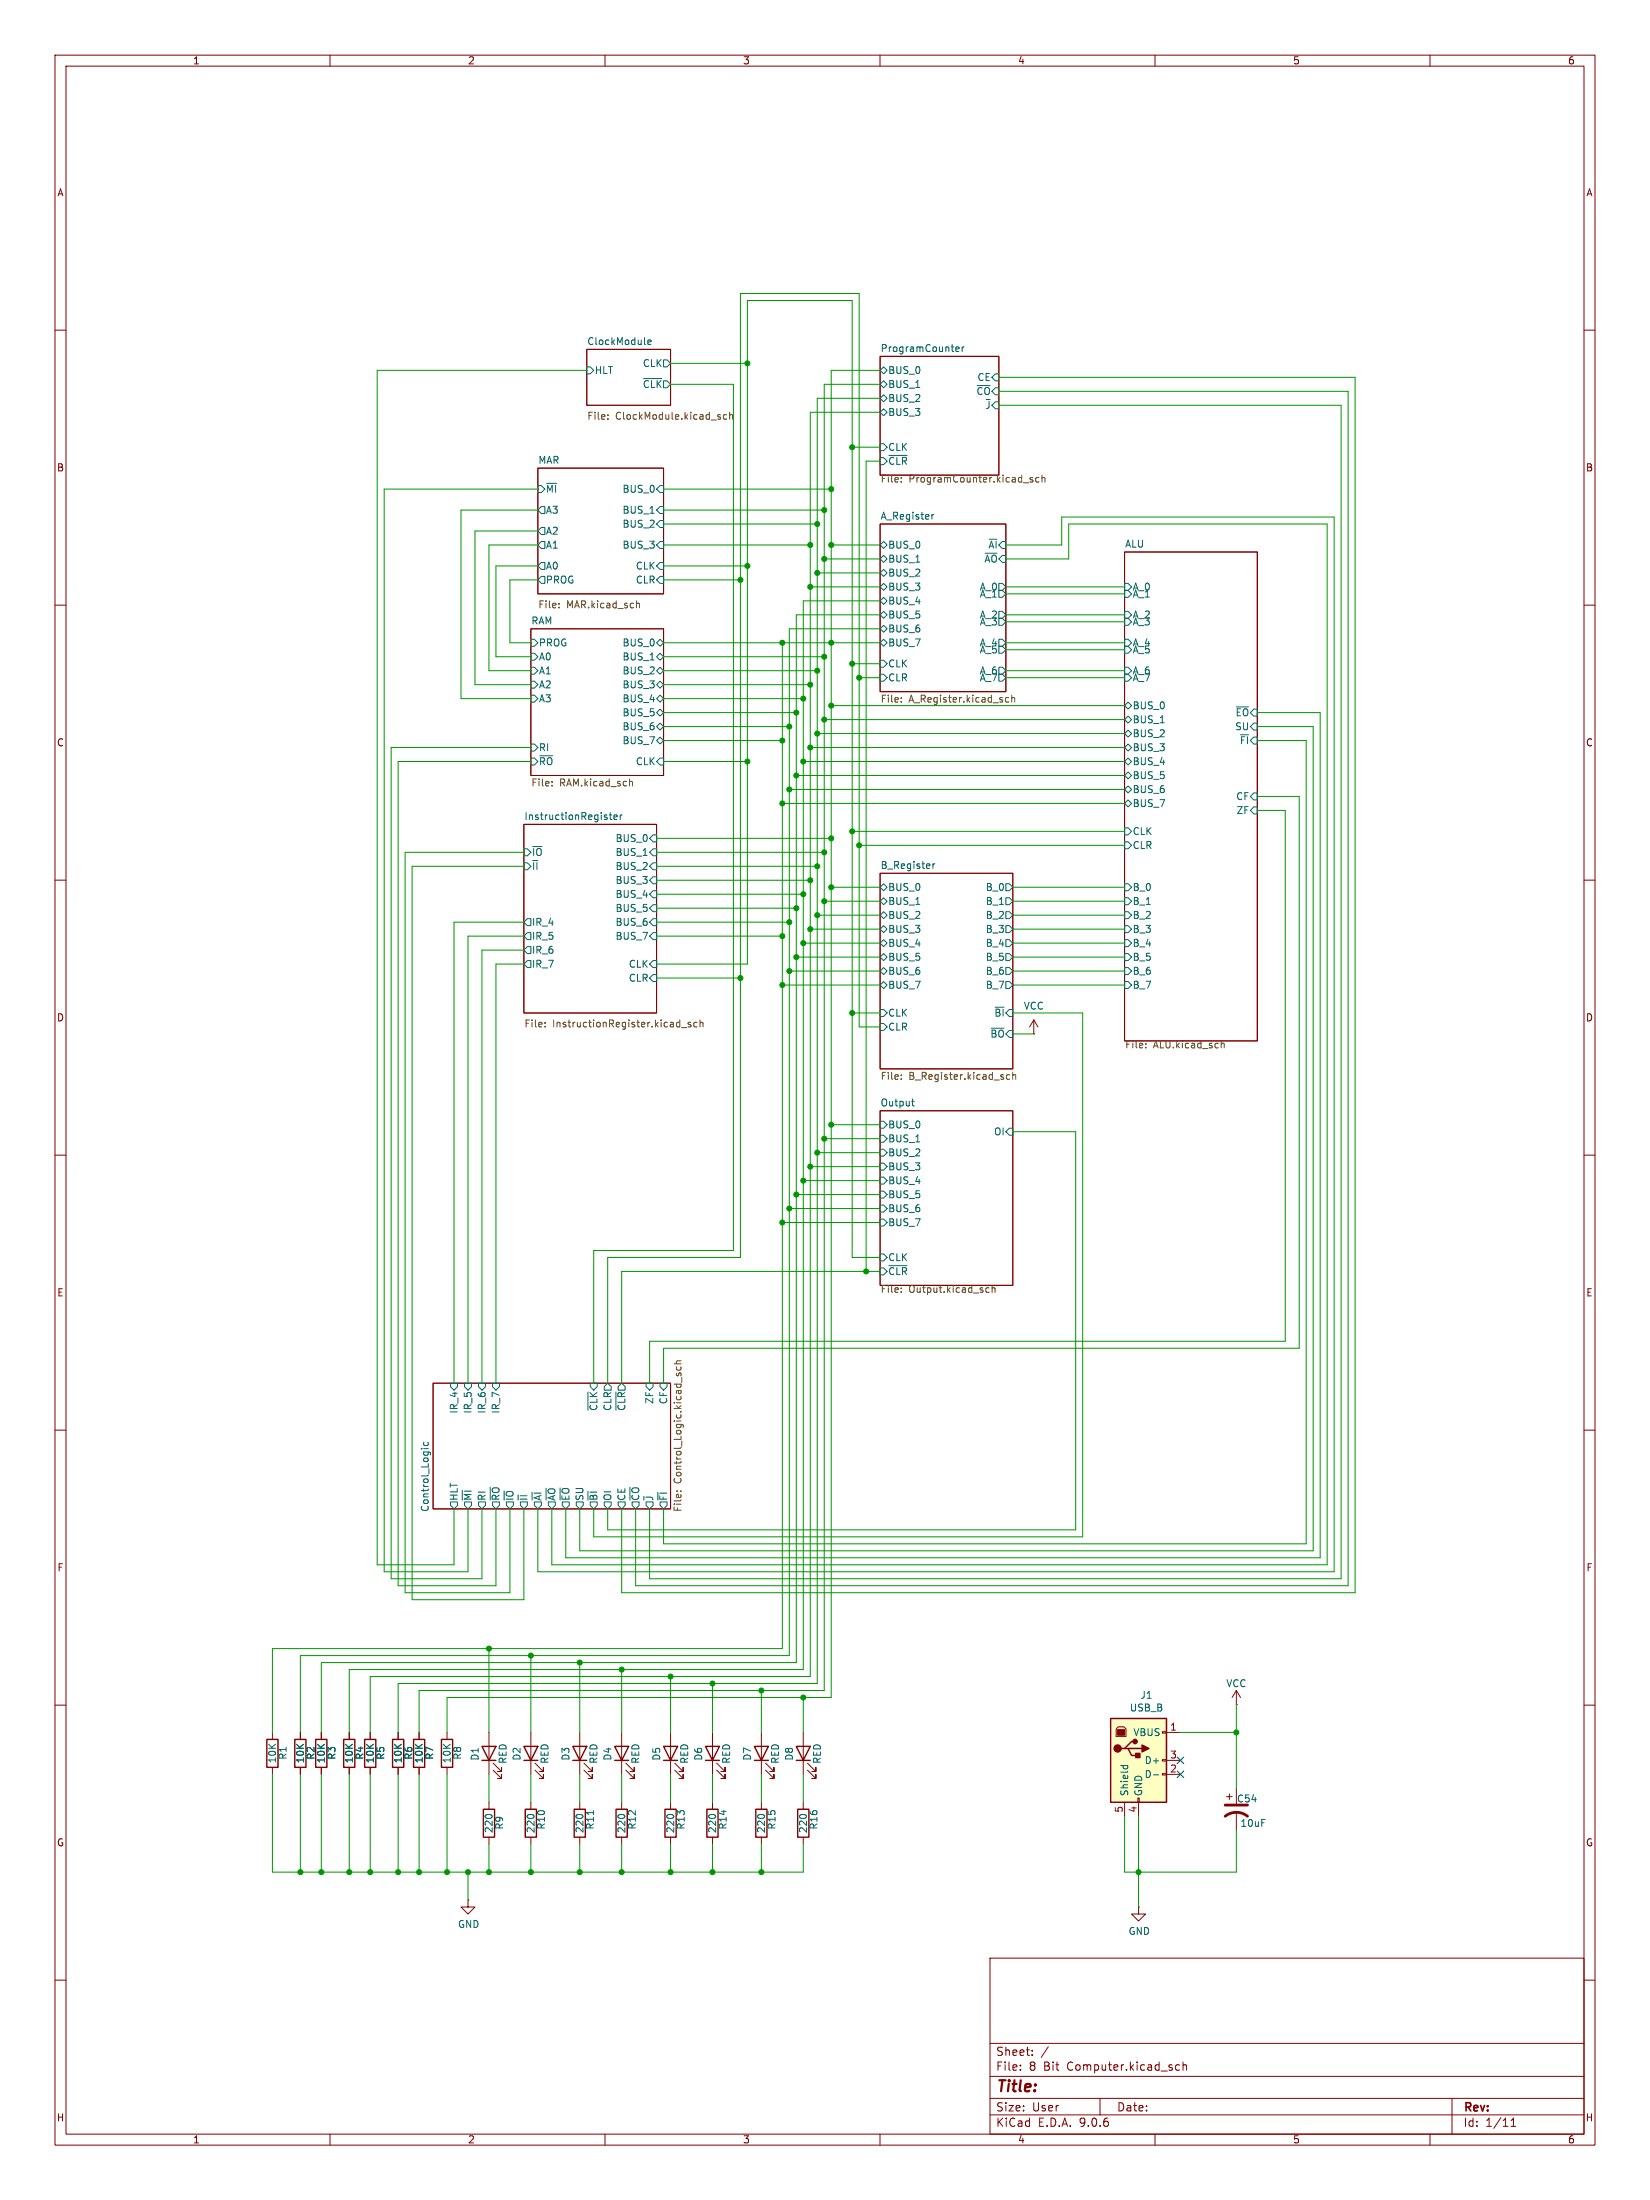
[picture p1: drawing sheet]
<svg xmlns="http://www.w3.org/2000/svg" width="300mm" height="400mm" viewBox="0 0 300 400" stroke-linecap="round" stroke-linejoin="round" font-family="sans-serif">
<g fill="none" stroke="#840000" stroke-width=".18">
<path d="M10 10h280v380h-280zM12 12h276v376h-276zM60 10v2M110 10v2M160 10v2M210 10v2M260 10v2M10 60h2M106.7 63.5h15.2v10.2h-15.2zM160 64.8h21.6v21.6h-21.6zM288 60h2M97.8 85.1h22.8v22.9h-22.8z"/>
<path d="M160 95.3h22.9v30.5h-22.9zM10 110h2M96.5 114.3h24.1v26.7h-24.1zM204.5 100.4h24.1v88.9h-24.1zM288 110h2M95.2 149.9h24.2v34.3h-24.2zM160 158.8h24.1v35.5h-24.1zM10 160h2M288 160h2M10 210h2M160 202h24.1v31.7h-24.1zM288 210h2"/>
<path d="M78.7 251.5h43.2v22.8h-43.2zM10 260h2M288 260h2M10 310h2M49.5 315v1.3M54.6 315v1.3M58.4 315v1.3M63.5 315v1.3M67.3 315v1.3M72.4 315v1.3M76.2 315v1.3M81.3 315v1.3"/>
<path d="M88.9 315v7.6M96.5 315v7.6M113 315v7.6M138.4 315v7.6M146 315v7.6M224.8 309.9h.1M224.8 307.4l-.8 1.2M224.8 307.4l.8 1.2M224.8 307.4v2.5M288 310h2M49.5 321.3v1.3M54.6 321.3v1.3"/>
<path d="M58.4 321.3v1.3M63.5 321.3v1.3M67.3 321.3v1.3M72.4 321.3v1.3M76.2 321.3v1.3M81.3 321.3v1.3M88.9 327.7v1.3M88.9 334v1.3M89.7 321.8l1.5 1.6v-.8v.8h-.8M89.7 320.6l1.5 1.5v-.8v.8h-.8M96.5 327.7v1.3M96.5 334v1.3"/>
<path d="M97.3 321.8l1.5 1.6v-.8v.8h-.8M97.3 320.6l1.5 1.5v-.8v.8h-.8M113.8 321.8l1.5 1.6v-.8v.8h-.7M113.8 320.6l1.5 1.5v-.8v.8h-.7M139.2 321.8l1.5 1.6v-.8v.8h-.7M139.2 320.6l1.5 1.5v-.8v.8h-.7M146 327.7v1.3M146 334v1.3M146.8 321.8l1.5 1.6v-.8v.8h-.7M146.8 320.6l1.5 1.5v-.8v.8h-.7M180 356h108v32h-108zM207 346.7v1.3h1.3l-1.3 1.3-1.3-1.3h1.3"/>
<path d="M207 346.7h.1M10 360h2M180 377.5h108M180 371.5h108M185.5 376.3v.1M185.5 375.5v.1M187.7 373.6v.1M187.7 372.8v.1M190.6 372.1l-1.3 2M213.8 376.3l.2 .1 .5-.1M214.5 375.5l-.5-.1-.2 .2M215.1 375.6l.2-.2 .4 .1v.9"/>
<path d="M215.1 374.9v1.5M288 360h2M60 388v2M110 388v2M160 388v2M180 384.5h108M180 381.5h108M200 381.5v3M210 388v2M260 388v2M264 381.5v6.5M274.7 386.6h.9"/>
<path d="M274.7 385.5l.5-.4v1.5"/>
</g>
<g fill="none" stroke="#006464" stroke-width=".18">
<path d="M106.7 66.7h.6l.6 .6-.6 .7h-.6zM117 68.8h3.3M117.8 62.2l.6-.1-.1-.2-.3-.1-.2 .2v.6h.5M120.6 65.4h.7l.6 .7-.6 .6h-.7zM160 67.3l.7-.6 .6 .6-.6 .7zM160 69.9l.7-.7 .6 .7-.6 .6zM160 72.4l.7-.6 .6 .6-.6 .7zM160 75l.7-.7 .6 .7-.6 .6zM173.8 63.5l.6-.1-.1-.3h-.3l-.2 .2v.6h.5M174.9 63.1v.8M175.3 63.1l-.4 .2M181 68h.6v1.2h-.6l-.7-.6z"/>
<path d="M97.8 88.3h.6l.7 .6-.7 .7h-.6zM98.4 92.1h.7v1.3h-.7l-.6-.7zM98.4 95.9h.7v1.3h-.7l-.6-.7zM98.4 98.5h.7v1.2h-.7l-.6-.6zM99.4 87.9h1.8M119.4 99.1l.6-.6h.6v1.2h-.6zM119.4 95.3l.6-.7h.6v1.3h-.6zM119.4 92.7l.6-.6h.6v1.3h-.6zM119.4 88.9l.6-.6h.6v1.3h-.6zM160 99.1l.7-.6 .6 .6-.6 .6zM160 83.2h.7l.6 .6-.6 .7h-.7zM160 80.7h.7l.6 .6-.6 .6h-.7z"/>
<path d="M161.6 82.8h3.3M169.4 93.6v.8M169.8 93.6l-.4 .2M179.8 98h1.5M96.5 116.2h.7l.6 .7-.6 .6h-.7zM96.5 118.8h.7l.6 .6-.6 .6h-.7zM98.4 102.3h.7v1.2h-.7l-.6-.6zM98.4 104.8h.7v1.3h-.7l-.6-.7zM119.4 102.9l.6-.6h.6v1.2h-.6zM119.4 116.9l.6-.7 .6 .7-.6 .6zM119.4 119.4l.6-.6 .6 .6-.6 .6zM120 104.8h.6v1.3h-.6l-.6-.7z"/>
<path d="M160 101.6l.7-.6 .6 .6-.6 .7zM160 104.2l.7-.7 .6 .7-.6 .6zM160 109.2l.7-.6 .6 .6-.6 .7zM160 106.7l.7-.6 .6 .6-.6 .6zM160 111.8l.7-.6 .6 .6-.6 .6zM160 114.3l.7-.6 .6 .6-.6 .7zM160 116.9l.7-.7 .6 .7-.6 .6zM181.6 106.1h.6l.7 .6-.7 .6h-.6zM181.6 107.3h.6l.7 .7-.7 .6h-.6zM181.6 111.2h.6l.7 .6-.7 .6h-.6zM181.6 112.4h.6l.7 .7-.7 .6h-.6zM181.6 116.2h.6l.7 .7-.7 .6h-.6z"/>
<path d="M181.6 117.5h.6l.7 .6-.7 .7h-.6zM204.5 117.5h.6l.6 .6-.6 .7h-.6zM204.5 116.2h.6l.6 .7-.6 .6h-.6zM204.5 112.4h.6l.6 .7-.6 .6h-.6zM204.5 111.2h.6l.6 .6-.6 .6h-.6zM204.5 107.3h.6l.6 .7-.6 .6h-.6zM204.5 106.1h.6l.6 .6-.6 .6h-.6zM96.5 137.8h.7l.6 .7-.6 .6h-.7zM96.5 121.3h.7l.6 .6-.6 .7h-.7zM96.5 123.9h.7l.6 .6-.6 .6h-.7zM96.5 126.4h.7l.6 .6-.6 .7h-.7zM96.5 135.3h.7l.6 .6-.6 .7h-.7z"/>
<path d="M119.4 121.9l.6-.6 .6 .6-.6 .7zM119.4 127l.6-.6 .6 .6-.6 .7zM119.4 124.5l.6-.6 .6 .6-.6 .6zM119.4 129.6l.6-.7 .6 .7-.6 .6zM119.4 132.1l.6-.6 .6 .6-.6 .6zM120 134l.6 .6-.6 .7-.6-.7zM120 137.8h.6v1.3h-.6l-.6-.6zM160 120h.7l.6 .7-.6 .6h-.7zM160 122.6h.7l.6 .6-.6 .7h-.7zM181.6 121.3h.6l.7 .6-.7 .7h-.6zM181.6 122.6h.6l.7 .6-.7 .7h-.6zM204.5 128.3l.6-.6 .6 .6-.6 .6z"/>
<path d="M204.5 130.8l.6-.6 .6 .6-.6 .7zM204.5 133.4l.6-.7 .6 .7-.6 .6zM204.5 138.5l.6-.7 .6 .7-.6 .6zM204.5 135.9l.6-.6 .6 .6-.6 .7zM204.5 122.6h.6l.6 .6-.6 .7h-.6zM204.5 121.3h.6l.6 .6-.6 .7h-.6zM227.3 132.1l.7-.6h.6v1.2h-.6zM95.2 156.9h.7l.6 .6-.6 .6h-.7zM95.2 154.3h.7l.6 .7-.6 .6h-.7zM97 156.8v1.3M97.6 156.8v1.3M110.8 148.2h.5"/>
<path d="M111 147.7v1.1l.3 .2M111.6 148.6l.6-.1v-.3h-.4l-.2 .1 .1 .7h.5M112.8 148.2v.8M113.1 148.2l-.3 .2M118.7 151.8h.7v1.3h-.7l-.6-.7zM118.7 154.3h.7v1.3h-.7l-.6-.6zM118.7 156.9h.7v1.2h-.7l-.6-.6zM169.6 157.1v.8M170 157.1l-.4 .2M204.5 141l.6-.6 .6 .6-.6 .6zM204.5 143.5l.6-.6 .6 .6-.6 .7zM204.5 146.1l.6-.7 .6 .7-.6 .6z"/>
<path d="M204.5 150.5h.6l.6 .7-.6 .6h-.6zM204.5 153.1h.6l.6 .6-.6 .6h-.6zM228 146.7h.6v1.3h-.6l-.7-.7zM228 144.2h.6v1.2h-.6l-.7-.6zM95.9 167h.6v1.3h-.6l-.7-.6zM95.9 169.6h.6v1.2h-.6l-.7-.6zM95.9 172.1h.6v1.3h-.6l-.7-.7zM95.9 174.7h.6v1.2h-.6l-.7-.6zM118.1 160l.6-.6h.7v1.3h-.7zM118.7 162h.7v1.2h-.7l-.6-.6zM118.7 164.5h.7v1.3h-.7l-.6-.7zM118.7 167h.7v1.3h-.7l-.6-.6z"/>
<path d="M118.7 169.6h.7v1.2h-.7l-.6-.6zM118.7 174.7h.7v1.2h-.7l-.6-.6zM118.7 177.2h.7v1.3h-.7l-.6-.7zM160 161.3l.7-.6 .6 .6-.6 .7zM160 163.9l.7-.7 .6 .7-.6 .6zM160 166.4l.7-.6 .6 .6-.6 .6zM160 171.5l.7-.7 .6 .7-.6 .6zM160 168.9l.7-.6 .6 .6-.6 .7zM160 179.1l.7-.6 .6 .6-.6 .6zM160.7 173.4l.6 .6-.6 .7-.7-.7zM160.7 175.9l.6 .7-.6 .6-.7-.6zM182.9 160.7h.6l.6 .6-.6 .7h-.6z"/>
<path d="M182.9 163.2h.6l.6 .7-.6 .6h-.6zM182.9 165.8h.6l.6 .6-.6 .6h-.6zM182.9 168.3h.6l.6 .6-.6 .7h-.6zM182.9 170.8h.6l.6 .7-.6 .6h-.6zM182.9 173.4h.6l.6 .6-.6 .7h-.6zM182.9 175.9h.6l.6 .7-.6 .6h-.6zM182.9 178.5h.6l.6 .6-.6 .6h-.6zM204.5 178.5h.6l.6 .6-.6 .6h-.6zM204.5 175.9h.6l.6 .7-.6 .6h-.6zM204.5 173.4h.6l.6 .6-.6 .7h-.6zM204.5 170.8h.6l.6 .7-.6 .6h-.6zM204.5 168.3h.6l.6 .6-.6 .7h-.6z"/>
<path d="M204.5 165.8h.6l.6 .6-.6 .6h-.6zM204.5 163.2h.6l.6 .7-.6 .6h-.6zM204.5 160.7h.6l.6 .6-.6 .7h-.6zM160 183.5h.7l.6 .7-.6 .6h-.7zM160 186.1h.7l.6 .6-.6 .7h-.7zM165.9 199.8v1.1l.3 .2M180.9 183.1h1.7M160 203.9h.7l.6 .6-.6 .6h-.7zM160 206.4h.7l.6 .6-.6 .7h-.7zM160 208.9h.7l.6 .7-.6 .6h-.7zM160 214h.7l.6 .7-.6 .6h-.7zM160 211.5h.7l.6 .6-.6 .7h-.7z"/>
<path d="M160 216.6h.7l.6 .6-.6 .6h-.7zM160 219.1h.7l.6 .6-.6 .7h-.7zM165.7 200.2h.5M183.5 205.1h.6v1.3h-.6l-.6-.6zM160 221.6h.7l.6 .7-.6 .6h-.7zM160 230.5h.7l.6 .7-.6 .6h-.7zM160 228h.7l.6 .6-.6 .7h-.7zM161.6 230.1h3.3M81.9 251.5h1.3v.6l-.7 .7-.6-.7zM84.5 251.5h1.2v.6l-.6 .7-.6-.7zM87 251.5h1.3v.6l-.7 .7-.6-.7zM89.5 251.5h1.3v.6l-.6 .7-.7-.7z"/>
<path d="M106.9 253.1v3.3M110.5 251.5l.6 .6v.7h-1.2v-.7zM112 253.1v3.3M117.5 251.5h1.2v.6l-.6 .7-.6-.7zM120 251.5h1.3v.6l-.7 .7-.6-.7zM76.6 263.4h.1M77 263.4h.9M77.1 262.2l-.1 .4 .3 .2 .5-.1v-.5M81.9 273.1h1.3v.6l-.7 .6-.6-.6zM84 270.9v1.8M84.5 273.1h1.2v.6l-.6 .6-.6-.6zM87 273.1h1.3v.6l-.7 .6-.6-.6z"/>
<path d="M89.5 273.1h1.3v.6l-.6 .6-.7-.6zM92.1 273.1h1.2v.6l-.6 .6-.6-.6zM94.6 273.1h1.3v.6l-.7 .6-.6-.6zM97.2 273.1h1.2v.6l-.6 .6-.6-.6zM99.7 273.1h1.3v.6l-.7 .6-.6-.6zM102.2 273.1h1.3v.6l-.6 .6-.7-.6zM104.8 273.1h1.2v.6l-.6 .6-.6-.6zM107.3 273.1h1.3v.6l-.7 .6-.6-.6zM109.9 273.1h1.2v.6l-.6 .6-.6-.6zM112.4 273.1h1.3v.6l-.7 .6-.6-.6zM114.9 273.1h1.3v.6l-.6 .6-.7-.6zM117.5 273.1h1.2v.6l-.6 .6-.6-.6z"/>
<path d="M120 273.1h1.3v.6l-.7 .6-.6-.6z"/>
</g>
<g fill="none" stroke="#725600" stroke-width=".18">
<path d="M110.5 76.1v.1M110.5 75.4v.2M131 75.9v.3M132.1 75.4h-.3l-.3 .2 .1 .6h.5M132.7 75.5l.1-.1h.3l.1 .8M132.7 75v1.2M163.9 86.9v.1M163.9 87.5v.2M187.8 86.9l-.3-.1-.2 .2v.2l.5 .1v.3h-.5M188.9 86.9l-.4-.1-.2 .3 .1 .5h.5M189.5 86.9l.1-.1 .3 .1 .1 .8M189.5 86.4v1.3"/>
<path d="M101.6 110.4v.1M101.6 109.7v.2M115.8 109.7h.4l.1 .8M163.9 126.9v.1M163.9 127.5v.2M182.8 127.4l.2 .3 .4-.1M183.4 126.9l-.4-.1-.2 .3M183.9 126.9l.2-.1 .3 .1 .1 .8M183.9 126.4v1.3M100.4 142.8v.1M100.4 142.1v.1M114.5 142.1h.4l.1 .8"/>
<path d="M99.1 186.6v.1M99.1 185.9v.2M123.9 186.8h1M125.6 185.9h-.3l-.2 .2 .1 .1 .4 .2v.3h-.5M126.7 185.9h-.3l-.3 .2 .2 .6h.4M127.3 186l.2-.1h.3v.8M127.3 185.4v1.3M163.9 195.5v.1M163.9 196.1v.1M183.6 195.5l-.4-.1-.2 .2 .1 .6h.5M184.1 195.5l.2-.1 .3 .1 .1 .7M184.1 195v1.2"/>
<path d="M208.3 190.4v.1M208.3 189.7v.2M222 189.3v1.2M222 189.8l.2-.1h.3l.1 .8M163.9 234.9v.1M163.9 234.2v.1M179.4 234.9h.4M179.4 234.2h.4M180.4 234.3l.2-.2 .3 .1v.8M180.4 233.7v1.3M122.6 248h1.2M123 248.5v.4l.2 .2 .6-.1v-.5"/>
<path d="M123 249.7v.4M123.8 250v-.3l-.2-.1-.3 .5M123.8 247.4l-.8 .1v.3l.1 .2M123 271.1h.2M123.7 271.1h.1"/>
</g>
<g fill="none" stroke="#840000" stroke-width=".25">
<path d="M48.5 316.3h2v5h-2zM53.6 316.3h2v5h-2zM57.4 316.3h2v5h-2zM62.5 316.3h2v5h-2zM66.3 316.3h2v5h-2zM71.4 316.3h2v5h-2zM75.2 316.3h2v5h-2zM80.3 316.3h2v5h-2zM87.6 317.5h2.6l-1.3 2.6zM95.2 317.5h2.6l-1.3 2.6zM111.8 317.5h2.5l-1.3 2.6zM137.2 317.5h2.5l-1.3 2.6z"/>
<path d="M144.8 317.5h2.5l-1.3 2.6zM87.6 320.1h2.6M87.9 329h2v5h-2zM95.2 320.1h2.6M95.5 329h2v5h-2zM111.8 320.1h2.5M137.2 320.1h2.5M144.8 320.1h2.5M145 329h2.1v5h-2.1z"/>
</g>
<path d="M201.9 312.4h10.2v15.3h-10.2z" fill="#ffffc2"/>
<g fill="none" stroke="#840000" stroke-width=".25">
<path d="M104.1 317.5h2.6l-1.3 2.6zM120.6 317.5h2.6l-1.3 2.6zM128.3 317.5h2.5l-1.3 2.6zM201.9 312.4h10.2v15.3h-10.2zM204.5 317.9h.6l.6 1.3h1.3M205.1 317.9h2.5M206.4 316.6h-.7l-1.2 1.3h-.7M104.1 320.1h2.6M104.4 329h2v5h-2zM112 329h2v5h-2zM120.6 320.1h2.6M120.9 329h2v5h-2z"/>
<path d="M128.3 320.1h2.5M128.5 329h2.1v5h-2.1zM137.4 329h2v5h-2z"/>
</g>
<g fill="none" stroke="#840000" stroke-width=".18">
<path d="M188 188h.1M188 185.4l-.8 1.3M188 185.4l.7 1.3M188 185.4v2.6M54.6 315v1.3M58.4 315v1.3M63.5 315v1.3M67.3 315v1.3M72.4 315v1.3M76.2 315v1.3M105.4 315v7.6M121.9 315v7.6"/>
<path d="M129.5 315v7.6M202.9 314.4l.4-.4h1l.4 .4v1.3h-1.8zM211.3 314.9h.8v.2h-.8zM211.3 319.9h.8v.3h-.8zM212.1 315h2.5M54.6 321.3v1.3M58.4 321.3v1.3M63.5 321.3v1.3M67.3 321.3v1.3M72.4 321.3v1.3M76.2 321.3v1.3M105.4 327.7v1.3"/>
<path d="M105.4 334v1.3M106.2 321.8l1.5 1.6v-.8v.8h-.8M106.2 320.6l1.5 1.5v-.8v.8h-.8M113 327.7v1.3M113 334v1.3M121.9 327.7v1.3M121.9 334v1.3M122.7 321.8l1.5 1.6v-.8v.8h-.8M122.7 320.6l1.5 1.5v-.8v.8h-.8M129.5 327.7v1.3M129.5 334v1.3M130.3 321.8l1.5 1.6v-.8v.8h-.7"/>
<path d="M130.3 320.6l1.5 1.5v-.8v.8h-.7M138.4 327.7v1.3M138.4 334v1.3M204.5 327.7v2.5M206.9 326.9h.2v.8h-.2zM207 327.7v2.5M211.3 322.5h.8v.2h-.8zM212.1 320.1h2.5M212.1 322.6h2.5M223 326.7h1M223.5 326.2v1M224.8 325.1v2.8"/>
<path d="M224.8 329.5v3.3M85.1 345.5v1.2h1.3l-1.3 1.3-1.3-1.3h1.3M85.1 345.5h.1"/>
</g>
<path d="M203.2 314.5h1.3v1h-1.3z" fill="#840000" stroke="#840000" stroke-width=".18"/>
<g fill="#840000" stroke="#840000" stroke-width=".25">
<path d="M206.5 318.8h.8v.8h-.8z"/>
<path d="M207.6 317.3l1.3 .6-1.3 .6z"/>
<circle cx="203.2" cy="317.9" r=".63"/>
<circle cx="206.4" cy="316.6" r=".38"/>
</g>
<path d="M107.9 329.2v.7M203.8 321h1.2M204.3 321l-.1 .4M205 321v.4M209.7 322.7h1" fill="none" stroke="#006464" stroke-width=".18"/>
<path d="M222.8 330.2a3.3 3.3 0 0 1 4 0M222.8 328.2h4" fill="none" stroke="#840000" stroke-width=".51"/>
<g fill="none" stroke="#009600" stroke-width=".18">
<path d="M106.7 67.3h-38.1v217.2h13.9v-10.2M121.9 69.9h11.4v157.5h-25.4v24.1M121.9 66.1h14M160 72.4h-11.4v233.7h-76.2v8.9M160 69.9h-10.1v237.5h-73.7v7.6M160 75h-12.7v229.8h-80v10.2M160 67.3h-8.9v241.3h-69.8v6.4M181.6 73.7h62.2v213.3h-125.7v-12.7M181.6 71.1h63.5v217.2h-129.5v-14M181.6 68.6h64.8v221h-133.4v-15.3M97.8 88.9h-28v196.9h15.3v-11.5M97.8 99.1h-8.9v22.8h7.6"/>
<path d="M97.8 92.7h-14v34.3h12.7M97.8 96.5h-11.4v28h10.1M120.6 99.1h26.7M120.6 95.3h28M120.6 88.9h30.5M120.6 92.7h29.3M151.1 99.1h8.9M154.9 81.3h5.1M160 83.8h-2.5v147.4M182.9 99.1h10.1v-5.1h49.6v191.8h-144.8v-11.5M97.8 105.4h-5.1v11.5h3.8M97.8 102.9h-7.6v16.5h6.3"/>
<path d="M120.6 116.9h39.4M120.6 105.4h14M120.6 119.4h29.3M120.6 102.9h15.3M142.2 116.9v182.8h-92.7v15.3M147.3 106.7h12.7M148.6 104.2h11.4M149.9 101.6h10.1M160 109.2h-14v194.4h-82.5v11.4M160 114.3h-16.5v186.7h-88.9v14M160 111.8h-15.2v190.5h-86.4v12.7M182.9 101.6h11.4v-6.3h47v189.2h-141v-10.2"/>
<path d="M182.9 113.1h21.6M182.9 118.1h21.6M182.9 116.9h21.6M182.9 106.7h21.6M182.9 108h21.6M182.9 111.8h21.6M96.5 135.9h-25.4v151.1h16.5v-12.7M96.5 138.5h-24.1v149.8h17.8v-14M120.6 132.1h22.9M120.6 134.6h21.6M120.6 129.6h24.2M120.6 121.9h28"/>
<path d="M120.6 127h25.4M120.6 124.5h26.7M120.6 138.5h15.3M146 138.5h58.5M147.3 135.9h57.2M148.6 133.4h55.9M149.9 130.8h54.6M151.1 128.3h53.4M154.9 120.7h5.1M156.2 123.2h3.8M182.9 121.9h21.6M182.9 123.2h21.6"/>
<path d="M228.6 132.1h10.2v149.9h-133.4v-7.7M228.6 129.6h11.4v153.6h-137.1v-8.9M228.6 134.6h8.9v146.1h-116.9v-6.4M95.2 157.5h-20.3v133.4h20.3v-16.6M95.2 155h-21.5v134.6h19v-15.3M119.4 157.5h29.2M119.4 155h30.5M119.4 152.4h31.7M142.2 146.1h62.3M143.5 143.5h61M144.8 141h59.7M154.9 151.2h49.6"/>
<path d="M156.2 153.7h48.3M228.6 147.3h5.1v96.6h-115.6v7.6M228.6 144.8h7.6v100.3h-115.6v6.4M95.2 175.3h-5v76.2M95.2 170.2h-10.1v81.3M95.2 167.7h-12.7v83.8M95.2 172.7h-7.6v78.8M119.4 175.3h16.5v-120.7h19v174h5.1M119.4 160h27.9M119.4 162.6h26.6M119.4 170.2h22.8M119.4 165.1h25.4"/>
<path d="M119.4 177.8h15.2M119.4 167.7h24.1M142.2 179.1h17.8M143.5 176.6h16.5M144.8 174h15.2M146 171.5h14M147.3 168.9h12.7M148.6 166.4h11.4M149.9 163.9h10.1M151.1 161.3h8.9M184.1 161.3h20.4M184.1 166.4h20.4"/>
<path d="M184.1 176.6h20.4M184.1 168.9h20.4M184.1 174h20.4M184.1 179.1h20.4M184.1 171.5h20.4M184.1 163.9h20.4M154.9 184.2h5.1M160 186.7h-3.8v-133.3h-21.6v175.2h-24.1v22.9M184.1 184.2h12.7v95.2h-88.9v-5.1M184.1 188h3.9M143.5 219.7h16.5M144.8 217.2h15.2"/>
<path d="M146 214.7h14M147.3 212.1h12.7M148.6 209.6h11.4M149.9 207h10.1M151.1 204.5h8.9M184.1 205.8h11.5v72.4h-85.1v-3.9M142.2 222.3h17.8M160 231.2h-47v20.3M88.9 299.7v15.3M96.5 301v14M105.4 302.3v12.7M113 303.6v11.4"/>
<path d="M121.9 304.8v10.2M129.5 306.1v8.9M138.4 307.4v7.6M146 308.6v6.4M214.6 315h10.2M224.8 309.9v15.2M49.5 322.6v17.8h96.5v-5.1M54.6 322.6v17.8M58.4 322.6v17.8M63.5 322.6v17.8M67.3 322.6v17.8M72.4 322.6v17.8"/>
<path d="M76.2 322.6v17.8M81.3 322.6v17.8M88.9 322.6v5.1M88.9 335.3v5.1M96.5 322.6v5.1M96.5 335.3v5.1M105.4 322.6v5.1M105.4 335.3v5.1M113 322.6v5.1M113 335.3v5.1M121.9 322.6v5.1M121.9 335.3v5.1"/>
<path d="M129.5 322.6v5.1M129.5 335.3v5.1M138.4 322.6v5.1M138.4 335.3v5.1M146 322.6v5.1M204.5 330.2v10.2h20.3v-7.6M207 330.2v16.5M85.1 340.4v5.1"/>
</g>
<path d="M214 319.5l1.2 1.2M215.2 319.5l-1.2 1.2M214 322l1.2 1.2M215.2 322l-1.2 1.2" fill="none" stroke="#000084" stroke-width=".18"/>
<g fill="#009600" stroke="#009600" stroke-width=".18">
<circle cx="143.5" cy="176.6" r=".46"/>
<circle cx="142.2" cy="179.1" r=".46"/>
<circle cx="154.9" cy="184.2" r=".46"/>
<circle cx="142.2" cy="222.3" r=".46"/>
<circle cx="144.8" cy="217.2" r=".46"/>
<circle cx="143.5" cy="219.7" r=".46"/>
<circle cx="149.9" cy="207" r=".46"/>
<circle cx="151.1" cy="204.5" r=".46"/>
<circle cx="134.6" cy="177.8" r=".46"/>
<circle cx="148.6" cy="133.4" r=".46"/>
<circle cx="149.9" cy="155" r=".46"/>
<circle cx="151.1" cy="152.4" r=".46"/>
<circle cx="156.2" cy="153.7" r=".46"/>
<circle cx="154.9" cy="151.2" r=".46"/>
<circle cx="146" cy="138.5" r=".46"/>
<circle cx="147.3" cy="135.9" r=".46"/>
<circle cx="142.2" cy="134.6" r=".46"/>
<circle cx="135.9" cy="138.5" r=".46"/>
<circle cx="143.5" cy="132.1" r=".46"/>
<circle cx="144.8" cy="129.6" r=".46"/>
<circle cx="144.8" cy="141" r=".46"/>
<circle cx="143.5" cy="143.5" r=".46"/>
<circle cx="148.6" cy="157.5" r=".46"/>
<circle cx="138.4" cy="340.4" r=".46"/>
<circle cx="224.8" cy="315" r=".46"/>
<circle cx="207" cy="340.4" r=".46"/>
<circle cx="88.9" cy="299.7" r=".46"/>
<circle cx="96.5" cy="301" r=".46"/>
<circle cx="105.4" cy="302.3" r=".46"/>
<circle cx="146" cy="308.6" r=".46"/>
<circle cx="113" cy="340.4" r=".46"/>
<circle cx="105.4" cy="340.4" r=".46"/>
<circle cx="63.5" cy="340.4" r=".46"/>
<circle cx="67.3" cy="340.4" r=".46"/>
<circle cx="58.4" cy="340.4" r=".46"/>
<circle cx="76.2" cy="340.4" r=".46"/>
<circle cx="72.4" cy="340.4" r=".46"/>
<circle cx="81.3" cy="340.4" r=".46"/>
<circle cx="85.1" cy="340.4" r=".46"/>
<circle cx="88.9" cy="340.4" r=".46"/>
<circle cx="54.6" cy="340.4" r=".46"/>
<circle cx="96.5" cy="340.4" r=".46"/>
<circle cx="121.9" cy="304.8" r=".46"/>
<circle cx="129.5" cy="306.1" r=".46"/>
<circle cx="113" cy="303.6" r=".46"/>
<circle cx="148.6" cy="209.6" r=".46"/>
<circle cx="147.3" cy="212.1" r=".46"/>
<circle cx="157.5" cy="231.2" r=".46"/>
<circle cx="146" cy="214.7" r=".46"/>
<circle cx="138.4" cy="307.4" r=".46"/>
<circle cx="121.9" cy="340.4" r=".46"/>
<circle cx="129.5" cy="340.4" r=".46"/>
<circle cx="147.3" cy="168.9" r=".46"/>
<circle cx="143.5" cy="167.7" r=".46"/>
<circle cx="144.8" cy="174" r=".46"/>
<circle cx="142.2" cy="170.2" r=".46"/>
<circle cx="146" cy="171.5" r=".46"/>
<circle cx="142.2" cy="146.1" r=".46"/>
<circle cx="151.1" cy="161.3" r=".46"/>
<circle cx="149.9" cy="163.9" r=".46"/>
<circle cx="148.6" cy="166.4" r=".46"/>
<circle cx="147.3" cy="160" r=".46"/>
<circle cx="144.8" cy="165.1" r=".46"/>
<circle cx="146" cy="162.6" r=".46"/>
<circle cx="151.1" cy="99.1" r=".46"/>
<circle cx="149.9" cy="101.6" r=".46"/>
<circle cx="148.6" cy="104.2" r=".46"/>
<circle cx="151.1" cy="128.3" r=".46"/>
<circle cx="146" cy="127" r=".46"/>
<circle cx="149.9" cy="130.8" r=".46"/>
<circle cx="147.3" cy="124.5" r=".46"/>
<circle cx="142.2" cy="116.9" r=".46"/>
<circle cx="149.9" cy="119.4" r=".46"/>
<circle cx="148.6" cy="121.9" r=".46"/>
<circle cx="156.2" cy="123.2" r=".46"/>
<circle cx="154.9" cy="120.7" r=".46"/>
<circle cx="151.1" cy="116.9" r=".46"/>
<circle cx="151.1" cy="88.9" r=".46"/>
<circle cx="149.9" cy="92.7" r=".46"/>
<circle cx="148.6" cy="95.3" r=".46"/>
<circle cx="135.9" cy="102.9" r=".46"/>
<circle cx="147.3" cy="106.7" r=".46"/>
<circle cx="147.3" cy="99.1" r=".46"/>
<circle cx="134.6" cy="105.4" r=".46"/>
<circle cx="135.9" cy="66.1" r=".46"/>
<circle cx="154.9" cy="81.3" r=".46"/>
</g>
<text font-size="2.8" fill="#840000" x="181" y="380.9">Title:</text>
<g font-size="2.1" fill="#840000">
<text x="181" y="376.7">File:</text>
<text x="181" y="374">Sheet:</text>
<text x="187.1" y="376.7">8</text>
<text x="189.8" y="376.7">Bit</text>
<text x="194.2" y="376.7">Computer.kicad_sch</text>
<text x="181" y="386.9">KiCad</text>
<text x="181" y="384.1">Size:</text>
<text x="187.7" y="384.1">User</text>
<text x="188.7" y="386.9">E.D.A.</text>
<text x="196.3" y="386.9">9.0.6</text>
<text x="203" y="384.1">Date:</text>
<text x="266" y="384.3">Rev:</text>
<text x="266" y="386.9">Id:</text>
<text x="270.1" y="386.9">1/11</text>
</g>
<g font-size="1.8" fill="#840000">
<text x="35" y="11.9">1</text>
<text x="85" y="11.9">2</text>
<text x="135" y="11.9">3</text>
<text x="185" y="11.9">4</text>
<text x="235" y="11.9">5</text>
<text x="285" y="11.9">6</text>
<text x="10.3" y="35.9">A</text>
<text x="288.3" y="35.9">A</text>
<text x="10.3" y="85.9">B</text>
<text x="288.3" y="85.9">B</text>
<text x="10.3" y="135.9">C</text>
<text x="288.3" y="135.9">C</text>
<text x="10.3" y="185.9">D</text>
<text x="288.3" y="185.9">D</text>
<text x="10.3" y="235.9">E</text>
<text x="288.3" y="235.9">E</text>
<text x="10.3" y="285.9">F</text>
<text x="288.3" y="285.9">F</text>
<text x="10.3" y="335.9">G</text>
<text x="288.3" y="335.9">G</text>
<text x="10.2" y="385.9">H</text>
<text x="35" y="389.9">1</text>
<text x="85" y="389.9">2</text>
<text x="135" y="389.9">3</text>
<text x="185" y="389.9">4</text>
<text x="235" y="389.9">5</text>
<text x="285" y="389.9">6</text>
<text x="288.2" y="385.9">H</text>
</g>
<g font-size="1.8" fill="#006464">
<text x="106.7" y="62.8">ClockModule</text>
<text x="160" y="64.1">ProgramCounter</text>
<text x="108.1" y="68.2">HLT</text>
<text x="116.8" y="70.7">~{CLK}</text>
<text x="116.8" y="66.9">CLK</text>
<text x="161.4" y="68.2">BUS_0</text>
<text x="161.4" y="70.7">BUS_1</text>
<text x="177.6" y="69.5">CE</text>
<text x="161.4" y="73.3">BUS_2</text>
<text x="161.4" y="75.8">BUS_3</text>
<text x="177.4" y="72">~{CO}</text>
<text x="179.1" y="74.6">~{J}</text>
<text x="161.4" y="82.2">CLK</text>
<text x="97.8" y="84.4">MAR</text>
<text x="99.2" y="89.8">~{MI}</text>
<text x="113.1" y="89.8">BUS_0</text>
<text x="161.4" y="84.7">~{CLR}</text>
<text x="99.2" y="93.6">A3</text>
<text x="113.1" y="93.6">BUS_1</text>
<text x="160" y="94.6">A_Register</text>
<text x="99.2" y="97.4">A2</text>
<text x="99.2" y="100">A1</text>
<text x="113.1" y="100">BUS_3</text>
<text x="113.1" y="96.1">BUS_2</text>
<text x="161.4" y="100">BUS_0</text>
<text x="179.6" y="100">~{AI}</text>
<text x="204.5" y="99.6">ALU</text>
<text x="99.2" y="103.8">A0</text>
<text x="99.2" y="106.3">PROG</text>
<text x="115.5" y="103.8">CLK</text>
<text x="115.5" y="106.3">CLR</text>
<text x="161.4" y="102.5">BUS_1</text>
<text x="161.4" y="105">BUS_2</text>
<text x="161.4" y="107.6">BUS_3</text>
<text x="178" y="107.6">A_0</text>
<text x="178.9" y="102.5">~{AO}</text>
<text x="205.8" y="107.6">A_0</text>
<text x="96.5" y="113.6">RAM</text>
<text x="161.4" y="110.1">BUS_4</text>
<text x="161.4" y="112.7">BUS_5</text>
<text x="178" y="108.8">A_1</text>
<text x="178" y="112.7">A_2</text>
<text x="178" y="113.9">A_3</text>
<text x="205.8" y="113.9">A_3</text>
<text x="205.8" y="112.7">A_2</text>
<text x="205.8" y="108.8">A_1</text>
<text x="97.9" y="117.7">PROG</text>
<text x="113.1" y="117.7">BUS_0</text>
<text x="161.4" y="115.2">BUS_6</text>
<text x="161.4" y="117.7">BUS_7</text>
<text x="178" y="117.7">A_4</text>
<text x="178" y="119">A_5</text>
<text x="205.8" y="119">A_5</text>
<text x="205.8" y="117.7">A_4</text>
<text x="97.9" y="120.3">A0</text>
<text x="97.9" y="122.8">A1</text>
<text x="97.9" y="125.4">A2</text>
<text x="113.1" y="120.3">BUS_1</text>
<text x="113.1" y="122.8">BUS_2</text>
<text x="113.1" y="125.4">BUS_3</text>
<text x="161.4" y="121.5">CLK</text>
<text x="161.4" y="124.1">CLR</text>
<text x="178" y="122.8">A_6</text>
<text x="178" y="124.1">A_7</text>
<text x="205.8" y="124.1">A_7</text>
<text x="205.8" y="122.8">A_6</text>
<text x="97.9" y="127.9">A3</text>
<text x="113.1" y="127.9">BUS_4</text>
<text x="113.1" y="130.4">BUS_5</text>
<text x="205.8" y="129.2">BUS_0</text>
<text x="205.8" y="131.7">BUS_1</text>
<text x="224.5" y="130.4">~{EO}</text>
<text x="97.9" y="136.8">RI</text>
<text x="113.1" y="133">BUS_6</text>
<text x="113.1" y="135.5">BUS_7</text>
<text x="205.8" y="134.2">BUS_2</text>
<text x="205.8" y="136.8">BUS_3</text>
<text x="224.5" y="133">SU</text>
<text x="225.3" y="135.5">~{FI}</text>
<text x="97.9" y="139.3">~{RO}</text>
<text x="115.5" y="139.3">CLK</text>
<text x="205.8" y="139.3">BUS_4</text>
<text x="205.8" y="141.9">BUS_5</text>
<text x="95.2" y="149.2">InstructionRegister</text>
<text x="205.8" y="144.4">BUS_6</text>
<text x="205.8" y="146.9">BUS_7</text>
<text x="224.7" y="145.7">CF</text>
<text x="224.7" y="148.2">ZF</text>
<text x="96.6" y="155.8">~{IO}</text>
<text x="111.8" y="153.3">BUS_0</text>
<text x="111.8" y="155.8">BUS_1</text>
<text x="205.8" y="152">CLK</text>
<text x="205.8" y="154.6">CLR</text>
<text x="111.8" y="158.4">BUS_2</text>
<text x="111.8" y="160.9">BUS_3</text>
<text x="160" y="158.1">B_Register</text>
<text x="111.8" y="163.5">BUS_4</text>
<text x="111.8" y="166">BUS_5</text>
<text x="161.4" y="162.2">BUS_0</text>
<text x="161.4" y="164.7">BUS_1</text>
<text x="161.4" y="167.3">BUS_2</text>
<text x="179.1" y="162.2">B_0</text>
<text x="179.1" y="164.7">B_1</text>
<text x="179.1" y="167.3">B_2</text>
<text x="205.8" y="167.3">B_2</text>
<text x="205.8" y="164.7">B_1</text>
<text x="205.8" y="162.2">B_0</text>
<text x="96.6" y="168.5">IR_4</text>
<text x="96.6" y="171.1">IR_5</text>
<text x="96.6" y="173.6">IR_6</text>
<text x="111.8" y="168.5">BUS_6</text>
<text x="111.8" y="171.1">BUS_7</text>
<text x="161.4" y="172.3">BUS_4</text>
<text x="161.4" y="169.8">BUS_3</text>
<text x="179.1" y="169.8">B_3</text>
<text x="179.1" y="172.3">B_4</text>
<text x="205.8" y="172.3">B_4</text>
<text x="205.8" y="169.8">B_3</text>
<text x="96.6" y="176.2">IR_7</text>
<text x="114.2" y="176.2">CLK</text>
<text x="114.2" y="178.7">CLR</text>
<text x="161.4" y="174.9">BUS_5</text>
<text x="161.4" y="177.4">BUS_6</text>
<text x="161.4" y="180">BUS_7</text>
<text x="179.1" y="174.9">B_5</text>
<text x="179.1" y="177.4">B_6</text>
<text x="179.1" y="180">B_7</text>
<text x="205.8" y="180">B_7</text>
<text x="205.8" y="177.4">B_6</text>
<text x="205.8" y="174.9">B_5</text>
<text x="161.4" y="185">CLK</text>
<text x="180.7" y="185">~{BI}</text>
<text x="186" y="183.8">VCC</text>
<text x="161.4" y="187.6">CLR</text>
<text x="180" y="188.9">~{BO}</text>
<text x="160" y="201.2">Output</text>
<text x="161.4" y="205.4">BUS_0</text>
<text x="161.4" y="207.9">BUS_1</text>
<text x="180.6" y="206.6">OI</text>
<text x="161.4" y="210.4">BUS_2</text>
<text x="161.4" y="215.5">BUS_4</text>
<text x="161.4" y="213">BUS_3</text>
<text x="161.4" y="218.1">BUS_5</text>
<text x="161.4" y="220.6">BUS_6</text>
<text x="161.4" y="223.1">BUS_7</text>
<text x="161.4" y="232">~{CLR}</text>
<text x="161.4" y="229.5">CLK</text>
<text x="83.4" y="257.1" transform="rotate(-90 83.4 257.1)">IR_4</text>
<text x="86" y="257.1" transform="rotate(-90 86 257.1)">IR_5</text>
<text x="88.5" y="257.1" transform="rotate(-90 88.5 257.1)">IR_6</text>
<text x="91" y="257.1" transform="rotate(-90 91 257.1)">IR_7</text>
<text x="108.8" y="256.6" transform="rotate(-90 108.8 256.6)">~{CLK}</text>
<text x="111.4" y="256.6" transform="rotate(-90 111.4 256.6)">CLR</text>
<text x="113.9" y="256.6" transform="rotate(-90 113.9 256.6)">~{CLR}</text>
<text x="119" y="255.4" transform="rotate(-90 119 255.4)">ZF</text>
<text x="121.5" y="255.4" transform="rotate(-90 121.5 255.4)">CF</text>
<text x="78" y="275" transform="rotate(-90 78 275)">Control_Logic</text>
<text x="83.4" y="273" transform="rotate(-90 83.4 273)">HLT</text>
<text x="86" y="273" transform="rotate(-90 86 273)">~{MI}</text>
<text x="88.5" y="273" transform="rotate(-90 88.5 273)">RI</text>
<text x="91" y="273" transform="rotate(-90 91 273)">~{RO}</text>
<text x="93.6" y="273" transform="rotate(-90 93.6 273)">~{IO}</text>
<text x="96.1" y="273" transform="rotate(-90 96.1 273)">~{II}</text>
<text x="98.7" y="273" transform="rotate(-90 98.7 273)">~{AI}</text>
<text x="101.2" y="273" transform="rotate(-90 101.2 273)">~{AO}</text>
<text x="103.7" y="273" transform="rotate(-90 103.7 273)">~{EO}</text>
<text x="106.3" y="273" transform="rotate(-90 106.3 273)">SU</text>
<text x="108.8" y="273" transform="rotate(-90 108.8 273)">~{BI}</text>
<text x="111.4" y="273" transform="rotate(-90 111.4 273)">OI</text>
<text x="113.9" y="273" transform="rotate(-90 113.9 273)">CE</text>
<text x="116.4" y="273" transform="rotate(-90 116.4 273)">~{CO}</text>
<text x="119" y="273" transform="rotate(-90 119 273)">~{J}</text>
<text x="121.5" y="273" transform="rotate(-90 121.5 273)">~{FI}</text>
<text x="205.3" y="311.4">USB_B</text>
<text x="207.3" y="309.1">J1</text>
<text x="222.9" y="307">VCC</text>
<text x="206" y="315.9">VBUS</text>
<text x="50.4" y="320.7" transform="rotate(-90 50.4 320.7)">10K</text>
<text x="52.3" y="320.1" transform="rotate(-90 52.3 320.1)">R1</text>
<text x="55.5" y="320.7" transform="rotate(-90 55.5 320.7)">10K</text>
<text x="57.4" y="320.1" transform="rotate(-90 57.4 320.1)">R2</text>
<text x="59.3" y="320.7" transform="rotate(-90 59.3 320.7)">10K</text>
<text x="61.2" y="320.1" transform="rotate(-90 61.2 320.1)">R3</text>
<text x="64.4" y="320.7" transform="rotate(-90 64.4 320.7)">10K</text>
<text x="66.3" y="320.1" transform="rotate(-90 66.3 320.1)">R4</text>
<text x="68.2" y="320.7" transform="rotate(-90 68.2 320.7)">10K</text>
<text x="70.1" y="320.1" transform="rotate(-90 70.1 320.1)">R5</text>
<text x="73.3" y="320.7" transform="rotate(-90 73.3 320.7)">10K</text>
<text x="75.2" y="320.1" transform="rotate(-90 75.2 320.1)">R6</text>
<text x="77.1" y="320.7" transform="rotate(-90 77.1 320.7)">10K</text>
<text x="79" y="320.1" transform="rotate(-90 79 320.1)">R7</text>
<text x="82.1" y="320.7" transform="rotate(-90 82.1 320.7)">10K</text>
<text x="84" y="320.1" transform="rotate(-90 84 320.1)">R8</text>
<text x="87.2" y="320.2" transform="rotate(-90 87.2 320.2)">D1</text>
<text x="92.3" y="320.8" transform="rotate(-90 92.3 320.8)">RED</text>
<text x="94.8" y="320.2" transform="rotate(-90 94.8 320.2)">D2</text>
<text x="99.9" y="320.8" transform="rotate(-90 99.9 320.8)">RED</text>
<text x="103.7" y="320.2" transform="rotate(-90 103.7 320.2)">D3</text>
<text x="108.8" y="320.8" transform="rotate(-90 108.8 320.8)">RED</text>
<text x="111.4" y="320.2" transform="rotate(-90 111.4 320.2)">D4</text>
<text x="116.4" y="320.8" transform="rotate(-90 116.4 320.8)">RED</text>
<text x="120.2" y="320.2" transform="rotate(-90 120.2 320.2)">D5</text>
<text x="125.3" y="320.8" transform="rotate(-90 125.3 320.8)">RED</text>
<text x="127.9" y="320.2" transform="rotate(-90 127.9 320.2)">D6</text>
<text x="132.9" y="320.8" transform="rotate(-90 132.9 320.8)">RED</text>
<text x="136.8" y="320.2" transform="rotate(-90 136.8 320.2)">D7</text>
<text x="141.8" y="320.8" transform="rotate(-90 141.8 320.8)">RED</text>
<text x="144.4" y="320.2" transform="rotate(-90 144.4 320.2)">D8</text>
<text x="149.5" y="320.8" transform="rotate(-90 149.5 320.8)">RED</text>
<text x="208" y="320.9">D+</text>
<text x="208" y="323.5">D-</text>
<text x="205.3" y="326.7" transform="rotate(-90 205.3 326.7)">Shield</text>
<text x="207.9" y="326.7" transform="rotate(-90 207.9 326.7)">GND</text>
<text x="224.8" y="327.9">C54</text>
<text x="89.8" y="333.4" transform="rotate(-90 89.8 333.4)">220</text>
<text x="91.7" y="332.8" transform="rotate(-90 91.7 332.8)">R9</text>
<text x="97.4" y="333.4" transform="rotate(-90 97.4 333.4)">220</text>
<text x="99.3" y="332.8" transform="rotate(-90 99.3 332.8)">R10</text>
<text x="106.3" y="333.4" transform="rotate(-90 106.3 333.4)">220</text>
<text x="108.2" y="332.8" transform="rotate(-90 108.2 332.8)">R11</text>
<text x="113.9" y="333.4" transform="rotate(-90 113.9 333.4)">220</text>
<text x="115.8" y="332.8" transform="rotate(-90 115.8 332.8)">R12</text>
<text x="122.8" y="333.4" transform="rotate(-90 122.8 333.4)">220</text>
<text x="124.7" y="332.8" transform="rotate(-90 124.7 332.8)">R13</text>
<text x="130.4" y="333.4" transform="rotate(-90 130.4 333.4)">220</text>
<text x="132.3" y="332.8" transform="rotate(-90 132.3 332.8)">R14</text>
<text x="139.3" y="333.4" transform="rotate(-90 139.3 333.4)">220</text>
<text x="141.2" y="332.8" transform="rotate(-90 141.2 332.8)">R15</text>
<text x="146.9" y="333.4" transform="rotate(-90 146.9 333.4)">220</text>
<text x="148.8" y="332.8" transform="rotate(-90 148.8 332.8)">R16</text>
<text x="225.4" y="332.4">10uF</text>
<text x="83.2" y="350.7">GND</text>
<text x="205.1" y="352">GND</text>
</g>
<g font-size="1.8" fill="#725600">
<text x="106.7" y="76.6">File:</text>
<text x="111.9" y="76.6">ClockModule.kicad_sch</text>
<text x="160" y="88.1">File:</text>
<text x="165.2" y="88.1">ProgramCounter.kicad_sch</text>
<text x="97.8" y="110.9">File:</text>
<text x="103" y="110.9">MAR.kicad_sch</text>
<text x="160" y="128.1">File:</text>
<text x="165.2" y="128.1">A_Register.kicad_sch</text>
<text x="96.5" y="143.3">File:</text>
<text x="101.7" y="143.3">RAM.kicad_sch</text>
<text x="95.2" y="187.1">File:</text>
<text x="100.5" y="187.1">InstructionRegister.kicad_sch</text>
<text x="204.5" y="190.9">File:</text>
<text x="209.7" y="190.9">ALU.kicad_sch</text>
<text x="160" y="196.6">File:</text>
<text x="165.2" y="196.6">B_Register.kicad_sch</text>
<text x="160" y="235.4">File:</text>
<text x="165.2" y="235.4">Output.kicad_sch</text>
<text x="124.2" y="269.8" transform="rotate(-90 124.2 269.8)">Control_Logic.kicad_sch</text>
<text x="124.2" y="275" transform="rotate(-90 124.2 275)">File:</text>
</g>
<g font-size="1.8" fill="#a90000">
<text x="212.7" y="314.7">1</text>
<text x="212.7" y="319.8">3</text>
<text x="212.7" y="322.4">2</text>
<text x="204.2" y="329.7" transform="rotate(-90 204.2 329.7)">5</text>
<text x="206.8" y="329.7" transform="rotate(-90 206.8 329.7)">4</text>
</g>
</svg>
